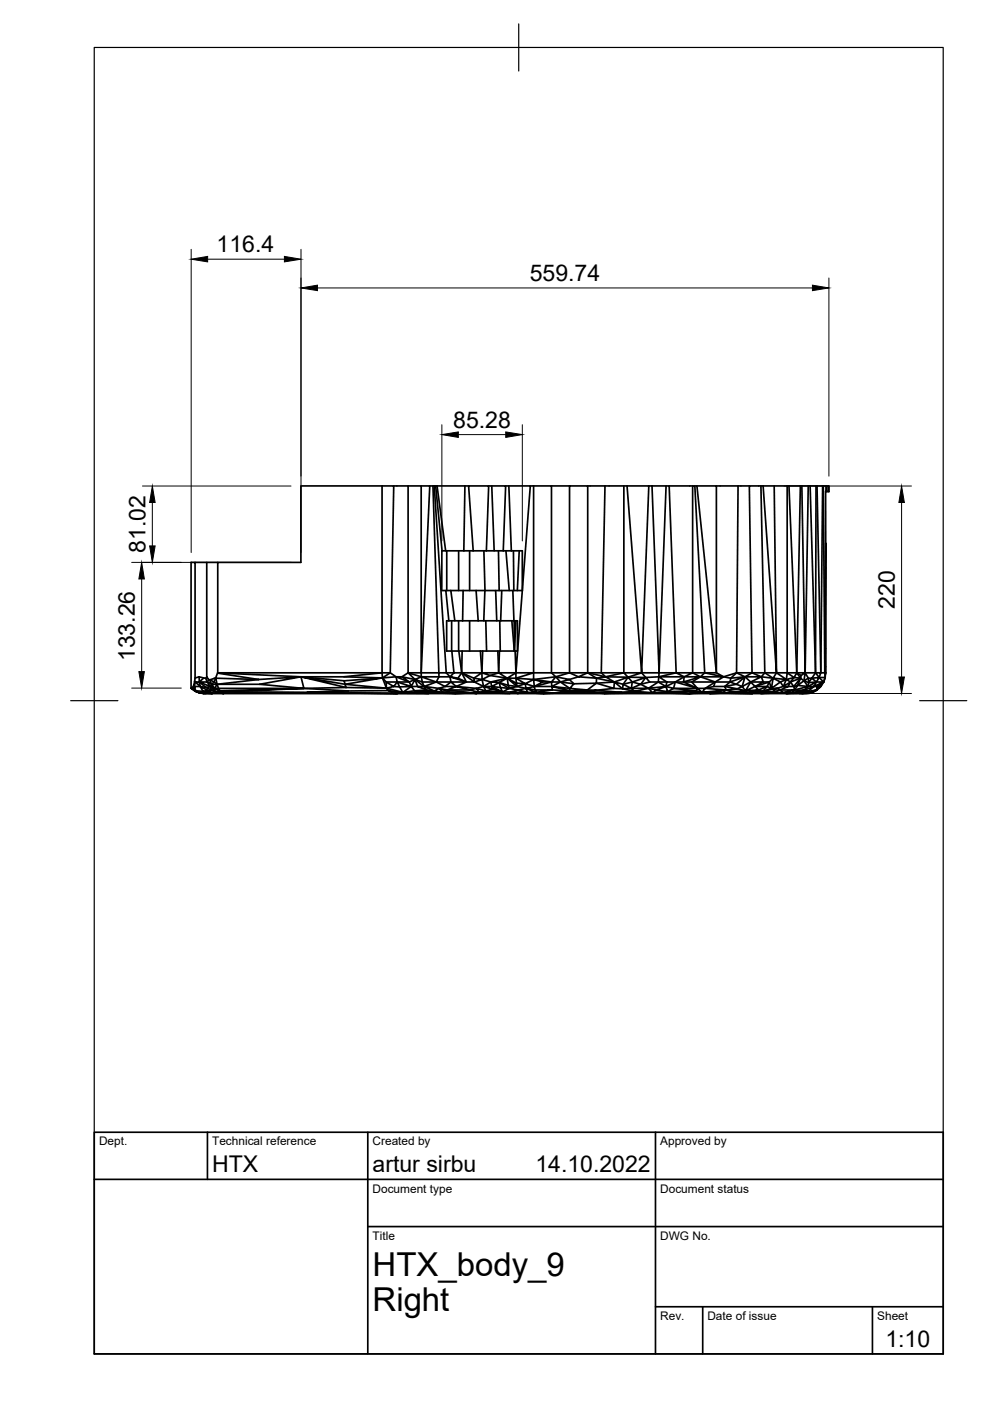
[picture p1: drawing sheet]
<svg xmlns="http://www.w3.org/2000/svg" width="210mm" height="297mm" viewBox="0 0 210 297" stroke-linecap="round" stroke-linejoin="round" font-family="sans-serif">
<!-- layer: Visible -->
<g fill="none" stroke="#000" stroke-width=".36">
<path d="M41.4 119.2h2.4v24.3M43.8 119.2h2.4M81 103h2.5l-.8 39.6h-1.7zM81 103h-17.2v16.2h-17.6v23.4M83.5 103h3v39.6M86.5 103h2.8v39.6M89.3 103h1.8l-1.8 39.6M91.1 103h.7l1.2 39.6h-3.7v.9l-1.3 .6 1.5 .5 .4 .9 2.6-.9M91.8 103h7.6M92.1 103l2.5 39.6h1.6M92.4 103l1.3 13.8M92.7 103l1.8 13.8"/>
<path d="M93.7 116.8v8.4h.8l.7 6.4M93.7 116.8h4.6M94.7 116.8v8.4M97.2 116.8v8.4M98.3 116.8h4.8M98.6 103l-.3 13.8M99.6 116.8v8.4M100.3 116.8l-.9-13.8h4.2l-.5 13.8M102.6 116.8l.2 8.4M103.1 116.8h3.6M103.6 103h.7l.5 13.8M104.3 103h2.9l-.5 13.8"/>
<path d="M105.7 116.8l.1 8.4M106.7 116.8h4v8.4M107.2 103h.7l.5 13.8M107.3 116.8l.7 8.4M107.9 103h4.5l-1.7 22.2M108.9 116.8v8.4M110.1 116.8l-.4 8.4M112.4 103h.7M113.1 103h3.8v39.6l.9 .9-4.7 .6M113.1 103v39.6M116.9 103h3.9M120.8 103h3.8v39.6h-3.8z"/>
<path d="M124.6 103h3.7l-.8 39.6 .9 .9 3.9-.9M128.3 103h4v39.6M132.3 103h.6M132.9 103h4.7l-1.6 39.6zM137.6 103h.6l1.5 39.6 1.5-39.6h-3M141.2 103h.7l1.5 39.6h-3.7M141.9 103h5M146.9 103h.4l2.1 39.6h-2.5zM147.3 103h.5l4.1 39.6h-2.5M147.8 103h4.1v39.6l1.5 .9M151.9 103h4.6l-.3 39.6M156.5 103h2.4"/>
<path d="M161.3 103l.9 39.6M161.8 103h5.1M161.8 103l2.8 39.6-.5-39.6M161.8 103h-2.9l.5 39.6M166.9 103h.4M166.9 103v39.6M167.3 103h4.5M167.3 103l1.6 39.6h-2M169.7 103l-.8 39.6h1.8l-.9 .6M170 103l.7 39.6 .7-39.6M171.8 103l1.1 39.6h-2.2M171.8 103h1.2l-.1 39.6-.8 1.2"/>
<path d="M173 103h1.4M173.2 103l.8 39.6M174.6 103h-.2l-.4 39.6M174.6 103h.5M174.6 103l.3 39.6M175.1 103v12.1M175.1 103h.2v1.2h-.2M175.3 103h.3v1.2h-.3M175.6 103h.2v1.2h-.2M94.5 125.2h8.3M95.2 131.6h2.9M95.2 131.6h-.5v6.4h1.1v-6.4"/>
<path d="M95.6 125.2l.8 6.4M95.8 138h1.5l.6 4.6h-1.7zM97.2 131.6l.1 6.4h.7M98.1 131.6h3.3M98.2 125.2l-.1 6.4M99.6 131.6v6.4M100.9 125.2l.5 6.4M101.4 131.6h4.8M101.9 138h-3.9l-.1 4.6 1 2M101.9 138l.3 4.6M101.9 138h.4M102.3 138h3.3l.1 4.6"/>
<path d="M102.3 138l-.1 4.6M102.8 125.2h2.3l.2 6.4M102.8 125.2l-.2 6.4M103 131.6l.2 6.4M105.1 125.2h1.3l-.2 6.4M105.6 138h.3M106 131.6l.1 6.4M106.2 131.6h3.5v6.4h-.5M106.4 125.2h2.3l.3 6.4M108.5 131.6l.6 6.4M108.7 125.2h2M109 131.6l.1 6.4 .3-6.4"/>
<path d="M110.7 125.2l-1.3 17.4-.2-4.6h-3.3l-.2 4.6M175 120.3v22.8M40.5 145.9l.1 .1M40.5 145.9l.9 .7M40.7 145.9l.1 .2-.2-.1M40.7 145.9l.6 .6h.2M40.7 145.9l.8 .6M40.8 145.9l.2 .2-.2-.2M40.9 145.8l.6 .7M40.9 145.6l-.2 .3M41.1 145.3l.1 .2-.1-.1-.2 .2 .6 .9M41.1 145.3l.2-.7h.1l-.2 .9"/>
<path d="M41.1 145.3v.1M41.3 144.5l.1 .1M41.3 146.5l1 .4zM41.4 143.7v-24.5h-.9v26.7M41.4 144.6h.8l.3 .9zM41.5 146.5l3 .3 .5 .3-1.5-.2-.5-.3 2 .5M41.5 146.5l.8 .4M42.2 143.5l-.8 .2-.1 .9M42.2 143.5l1 .2M42.2 143.5v1.1M42.2 144.6h1.7l.7 .9zM42.2 144.6l1.5 1.2-1.2-.3 1.5 .9-1 .2-.5-1.1h-1.3l.3 1"/>
<path d="M43.1 147l-.8-.1 2.7 .2M43.1 147l1.9 .1M43.1 147l.5 .1M43.2 143.7l.4 .1 .3 .8M43.2 143.7l-1 .9M43.7 145.8l.9-.3 .2 .8zM43.8 143.7l.5 .4-.4 .5M43.8 143.5l-.2 .3M43.8 143.5l.3 .4M44 146.4l.8-.1-.3 .5zM44.3 144.1l.6 1-1-.5M44.6 145.5l.9 1v-.5l1.1 .5-.3-.5h18.1"/>
<path d="M44.8 146.3l.7 .2 .1 .2h.5M44.8 146.3l.8 .4M44.9 145.1l.6 .9-.9-.5zM45 147.1h2.4M45.4 143.9l-1 .2M45.4 143.9l.3-.2-.3 .9-.9-.5M45.5 146.5l.6 .2M45.5 146l1.4 .7h-.8M45.7 143.7l-.3 .2M46 145.1l-.6-.5-.5 .5h1.1l-.5 .9h.8l-.3-.9h9.1M46.1 146.7l1.3 .4-1.8-.4-1.1 .1M46.1 142.7l-.4 1"/>
<path d="M46.2 142.7l8.6 1.4M46.2 142.6h34.8M46.2 142.7l17.6 .8M46.2 142.6v.1M46.6 146.5l17.8-.5-17.5 .7zM46.9 146.7l18.2 .1M54.8 144.1l9-.6-8.7 1.6M54.8 144.1l-9-.3 .2 1.3M54.8 144.1l-8.8 1M63.8 143.5l.6 2.5-9.3-.9M63.8 143.5l9.4 1.6 .2 .7zM63.8 143.5l9.2 .8 .2 .8"/>
<path d="M64.4 146l9.4 .5M73 144.3l8.1-.6-7.9 1.4M73.8 146.5l-8.7 .3 9.3 .1M74.4 146.9l9.9 .2h-36.9M74.4 146.9l16.5 .2-7.5-.1M74.4 146.9l-27.5-.2 .5 .4M81 142.6l-8.1 .9h-9.1M81 142.6l.1 1.1-8.2-.2M81.1 143.7l2.9-.2 .2 1.1h-2.3zM81.9 145.9l.5 .5-8.6 .1M81.9 145.9l-8.5-.1-9 .2M81.9 145.9l3.5 .9"/>
<path d="M82.4 146.4l3 .4-2 .2zM84 143.5l-1.3-.9-1.6 1.1 .8 2.2-8.7-.8M84.2 144.6l3 .9-2.5 .1zM85.4 146.8h3l2.5 .3h5.6M86.5 142.6l-1.3 .9h-1.2l2.8 1.1M86.5 142.6h2.8M86.8 144.6l-1.6-1.1 2.8 .6-1.5-1.5 2.8 .9 .2 1.1h3M86.8 144.6l1.2-.5 1.9 1.4M86.8 144.6l.4 .9 .8-1.4 .5 1.4h-1.3l.7 1-2.5 .3 1.8-1.3M86.8 144.6h-2.6l-.7 .9-1.6-.9v1.3l1.6-.4 1.2 .1 .7 1.2M87.9 146.5l2.5-.2 1.7 .2-3.7 .3zM88.5 145.5h1.4l.5 .8z"/>
<path d="M92.5 144.6l1.9 .9 1.2-.9M93.1 143.5h2.3l.2 1.1M93.1 143.5l-.6 1.1h3.1M93.1 143.5h-3.8l3.2 1.1M93.9 146.8l1.3-.1 4.9 .2M93.9 146.8l-.8-.8 2.1 .7-.4-.4 5.3 .6M93.9 146.8h-5.5l8.1 .3M94.8 146.3l1.9-.8h-2.3l-1.3 .5-3.2-.5 2.2 1M95.6 144.6h3.3l-2.2 .9zM96.2 142.6l-.8 .9-.8-.9h-1.6l.1 .9M96.5 147.1l3.6-.2 .9 .2zM97.1 143.8l-1.7-.3 3.5 1.1"/>
<path d="M97.9 142.6l2.7 2-.1-.8 1.7 .3-1.6 .5h-1.7l-1.8-.8zM97.9 142.6h4.3l-1.7 1.2zM99.5 146.3l2.1 .5-1.5 .1M99.5 146.3l-2.8-.8 4.3 .5 1.5-.5 .5 1M99.5 146.3h-4.7l-1.7-.3-1 .5 1.8 .3M100.1 146.9l-6.2-.1 2.6 .3M101 146l2 .5-1.4 .3-.6-.8-1.5 .3M101.6 146.8l-.6 .3h7.1M102.2 142.6v1.5l.3 1.4-1.9-.9M102.2 142.6h3.5l-1.8 .6zM103 146.5l3.6 .2-5 .1M104.1 144.6l3.4-.8-1.6 .9z"/>
<path d="M104.1 144.6l.2 .9h-1.8l2 .6-1.5 .4M104.1 144.6l-1.6 .9M104.3 145.5l2.3 1.2-2.1-.6zM106.1 145.8l1.8 .2-1.3 .7zM106.6 146.7h1.7l1.6 .4-8.3-.3M107.5 143.8l1.9-1.2v1.2zM107.5 143.8l2 1.1 .1 .6zM107.5 143.8l-3.6-.6-1.7 .9 1.9 .5M107.5 143.8l.3 1.5-1.9-.6-1.6 .8 1.8 .3-.2-1.1 2 1.3M107.5 143.8l-1.8-1.2h7.4l-3.7 1.2M107.9 146l1.7-.5 1.9 .5 2.1 .8h-1.7l-2.1-.5 1.7-.3 .4 .8-3.6-.1 1.5-.4zM107.9 146l-.1-.7 1.8 .2 1.8-.5 .1 1"/>
<path d="M109.4 143.8l2 1.2-1.9-.1zM110.1 146.8l5.2 .3h-5.4zM111.5 146l1.8-.5 .2 .8zM113.1 142.6v1.5l-3.7-.3M113.1 144.1l1.9 .5-1.7 .9zM113.1 144.1l-1.7 .9 1.9 .5 3.6-.9 .1 .9 1.8-.9 2 1.4M113.1 142.6h7.7M113.1 144.1l3.8 .5h-1.9M113.3 145.5h3.7l.1 .8M113.5 146.3h3.6l-3.5 .5zM113.6 146.8l3.7 .1-2 .2M115.3 147.1h12.8"/>
<path d="M117 145.5l3.8 .5v.5zM117.8 143.5l2.9 .6-1.9 .5zM118.8 144.6l2.9 .4-.9 1 3.7 .3-3.7 .2 3.7 .2-7.2 .2 3.5-.4-3.7-.2M118.9 146.9l-3.6 .2M120.8 142.6l-3 .9-.9 1.1h1.9M120.8 142.6l1.8 .9-1.9 .6 1 .9 4.7-.1-1.9 1.4M120.8 146.5l1 .4M122.6 143.5l2-.9 1.9 1.2zM124.5 146.7l7.3 .1-3.7 .3zM124.5 146.3l1.9 .1-1.9 .3zM124.6 142.6l3.8 .9-1.9 .3M124.6 142.6h7.7"/>
<path d="M126.4 146.4l5.4 .4M126.4 144.9l3.8 1.1-3.8 .4M126.4 144.9l3.9-.3-.1 1.4h1.8M126.5 143.8l-.1 1.1M126.5 143.8l3.8 .8M128.4 143.5l4.8 .1-2.9 1zM131.8 146.8l6.6 .1-10.3 .2M132 146l2.6 .6M132.1 145.1l1.8 .9h-1.9zM132.1 145.1l-1.8-.5 1.7 1.4M132.3 142.6h3.7l-2.8 1zM133.2 143.6h3.7l-2.9 1"/>
<path d="M133.9 146l.7 .6M134 144.6l1.8 .5-1.9 .9zM134 144.6l-.8-1-1.1 1.5M134 144.6l-1.9 .5M134.6 146.6l2.9-.7 .9 1-3.8-.3-2.8 .2M135.8 145.1l1.7 .8-3.6 .1M137.5 145.9l1.7 .4-.8 .6M137.5 145.9l2.1-1.3 1.6 .9 .4 1.1-2.4-.3 2-.8zM137.8 144.6h1.8M137.8 144.6l-2 .5M138.4 146.9l7.8 .2h-18.1M139.7 143.5l-.1 1.1h1.8"/>
<path d="M139.7 143.5l-2.8 .1 .9 1M139.7 143.5v-.9h-3.7l.9 1-1.1 1.5M141.2 145.5l1.6 .5-1.2 .6M141.4 144.6l-.2 .9 2-.9M141.6 146.6l1.5 .3h-4.7M141.6 146.6l-3.2 .3M142.8 146l4.8 .5-6 .1M142.8 146h5.1M143.1 146.9l4.5-.4-1.4 .6zM143.2 144.6l4.7 1.4-3-1.4M143.2 144.6h1.7M143.2 144.6l-.4 1.4"/>
<path d="M143.4 142.6h3.5l-1.8 .9zM143.4 142.6l-3.7 .9M145.1 143.5h-5.4l1.7 1.1M145.1 143.5l-1.9 1.1h-1.8M145.1 143.5h3.4l-3.6 1.1zM146.2 147.1l2.6-.3 1.5 .1zM146.9 142.6l1.6 .9M147.6 146.5l-.5 .4-.9 .2M147.6 146.5l1.2 .3-1.7 .1M147.9 146h1.6l-.7 .8-.9-.8-.3 .5M148.5 143.5l-1.8 1.1h-1.8M148.5 143.5l3.1 1.1h-4.9l1.2 1.4"/>
<path d="M148.5 143.5h4.9l-3.9 2.5M148.5 143.5l.9-.9 4 .9M148.8 146.8l5.2-.5-2.8 .5zM149.5 146l4.5 .3M150.3 146.9l.2 .2h-4.3M150.3 146.9l.9-.1-.7 .3M150.5 147.1h9zM151.3 145.5h2.4l.3 .8M153.7 145.5l2.6 .5-2.3 .3M154 146.3l-.9 .6-1.9-.1M154 146.3l1.8 .3-2.7 .3h5.3l1.1 .2M154.8 144.6h-3.2l-.3 .9-1.8 .5"/>
<path d="M154.8 144.6l-1.1 .9M154.8 144.6l1.3 .5M154.9 143.8l3.1-.3-3.2 1.1zM156.1 145.1l1.3 .4-1.1 .5 1.8 .5 1.1-1.9 .9 .9-2 1 2.7-.2-2.4 .6-2.6-.3 2.3-.1 .3 .4M156.1 145.1l1.9-1.6-.6 2M156.1 145.1l-2.4 .4M156.2 142.6l-1.3 1.2-1.5-.3M156.2 142.6h10.7M156.2 142.6l-2.8 .9M156.2 142.6l1.8 .9M158 143.5l1.4-.9 2 .9-2.2 1.1-1.2-1.1h3.4M158.4 146.9l3.3-.3 1.9 .2z"/>
<path d="M160.8 146.3l-.7-.8 1.7-.9h-2.6l-1.8 .9 .7 1M161.4 143.5l.4 1.1h1.3M161.4 143.5l2.5 .3M162.2 142.6l-.8 .9M162.2 142.6l1.7 1.2M162.7 145.5l.4-.9-3 .9h2.6l-1.9 .8M162.7 145.5l-1 1.1-.9-.3M162.7 145.5l.9 .5-1.9 .6M163.1 144.6l.5 1.4h1.1l-3 .6M163.9 143.8l1.6 .8-1.9 1.4zM163.9 143.8l-.8 .8M164.6 142.6l2.1 1.5-2.8-.3z"/>
<path d="M164.7 146l1.4-.5h1l-1.7 .8zM164.7 146l-1.1 .8 2.4 .1-.6-.6-1.8 .5-2.3 .3h-1.8M165.4 146.3h3.1l-2.5 .6h2l.5-.6M165.5 144.6l1.2-.5-.6 1.4 1.5-.9-.5 .9h1.2l-.7-.9M165.5 144.6l.6 .9M166.7 144.1l1.7-.5-.8 1zM168 146.9l-1.2 .2-.8-.2-4.7 .2 8.1-.1M168 146.9l1-.1-2.2 .3h3.5l-.9-.1M168.3 145.5l.8-.2-.6 1zM168.4 143.6l-1.5-1-.2 1.5M168.5 146.3l2 .1-2.5 .5M168.5 146.3l2.8-.8-.8 .9-1.5 .4 .4 .2"/>
<path d="M168.9 142.6l.8 1.2-1.3-.2zM168.9 142.6l.9 .6M169.1 145.3l.6-1.5-1.4 1.7M169.1 145.3l1.4-1 .8 1.2zM169.7 143.8l-2.1 .8M169.8 143.2l-.1 .6 .8 .5 .2-1.7 .7 1.2-.9 .5 .9 .4M170.3 147.1l1.3-.1zM170.6 146.7l-.1-.3-1.1 .6 2-.4-2 .4 2.3-.2-1.2-.4 2.1-.9-1.2 1.1 1.7-.3-1.4 .5v.2M171.4 143.8h.7l-.7 .9zM171.4 144.7l1.7-.1-1.8 .9M171.4 144.7l-.1 .8M171.9 146.9h.1"/>
<path d="M172.1 143.8l1.6-.2-.6 1zM172.9 142.6h1.1l-.3 1zM173.1 144.6h1.5l-2 .9zM173.1 146.4l-.6 .4-.5 .1M173.2 146.3l-1.6 .7M173.7 143.6l.9 1-1.3 .9-.2 .8 1-1-.8 .2h-2M173.7 143.6h1.2l-.3 1M174 142.6h1M174.1 145.3l.1 .1M174.1 145.4l-.5 .5M174.6 144.6l-.7 1-.8 .7M174.6 144.6h.1"/>
<path d="M174.9 142.6l.2-27.5-.1 27.5M174.9 142.6v1M174.9 143.6v.1M175 143.6l-.4 1-.7 1M175 143.6h-.1M175 142.6v1"/>
</g>
<g fill="#000">
<circle cx="40.5" cy="145.9" r=".18"/>
<circle cx="42.2" cy="143.5" r=".18"/>
</g>
<!-- layer: Border -->
<path d="M20 10.1h180v276.9h-180zM110 5.1v10M15 148.6h10M195 148.6h10" fill="none" stroke="#000" stroke-width=".25"/>
<!-- layer: TitleBlock -->
<path d="M20 240.1h180v46.9h-180zM20 250h180M44 240.1v9.9M78 240.1v46.9M139 240.1v46.9M78 260.1h122M139 277.1h61M149 277.1v9.9M185 277.1v9.9" fill="none" stroke="#000" stroke-width=".36"/>
<!-- layer: Dimensions -->
<g fill="none" stroke="#000" stroke-width=".21">
<path d="M40.5 52.9v64.2M44 55h16.3M63.8 52.9v64.2M175.7 58.9v42.1M67.3 61.1h105M93.7 90.1v24.6M97.2 92.1h10M110.7 90.1v24.6M27.9 119.2h33.8M30.2 103h31.5M32.3 106.5v9.2M166.2 103h27.1"/>
<path d="M191.2 106.5v37M30 122.8v19.6M27.9 145.9h10.5M168.8 147h24.5"/>
</g>
<path d="M40.5 55l3.5-.6v1.1zM60.3 54.4l3.5 .6-3.5 .5zM63.8 61.1l3.5-.6v1.1zM172.3 60.5l3.4 .6-3.4 .5zM93.7 92.1l3.5-.5v1.1zM107.2 91.6l3.5 .5-3.5 .6zM31.7 115.7h1.2l-.6 3.5zM32.3 103l.6 3.5h-1.2zM191.2 103l.5 3.5h-1.1zM30 119.2l.6 3.6h-1.2zM29.4 142.4h1.2l-.6 3.5zM190.6 143.5h1.1l-.5 3.5z" fill="#000" stroke="#000" stroke-width=".21"/>
<g font-size="7">
<text x="79" y="270.6">HTX_body_9</text>
<text x="79" y="278.1">Right</text>
</g>
<g font-size="4.9">
<text x="45.9" y="53.5">116.4</text>
<text x="112.3" y="59.6">559.74</text>
<text x="96.1" y="90.7">85.28</text>
<text x="30.8" y="117.2" transform="rotate(-90 30.8 117.2)">81.02</text>
<text x="189.7" y="129.1" transform="rotate(-90 189.7 129.1)">220</text>
<text x="28.6" y="140.2" transform="rotate(-90 28.6 140.2)">133.26</text>
<text x="45" y="248.5">HTX</text>
<text x="79" y="248.5">artur sirbu</text>
<text x="113.5" y="248.5">14.10.2022</text>
<text x="187.7" y="285.7">1:10</text>
</g>
<g font-size="2.5">
<text x="21" y="242.9">Dept.</text>
<text x="45" y="242.9">Technical reference</text>
<text x="79" y="242.9">Created by</text>
<text x="140" y="242.9">Approved by</text>
<text x="79" y="252.8">Document type</text>
<text x="140" y="252.8">Document status</text>
<text x="79" y="262.9">Title</text>
<text x="140" y="262.9">DWG No.</text>
<text x="140" y="279.9">Rev.</text>
<text x="150" y="279.9">Date of issue</text>
<text x="186" y="279.9">Sheet</text>
</g>
</svg>
